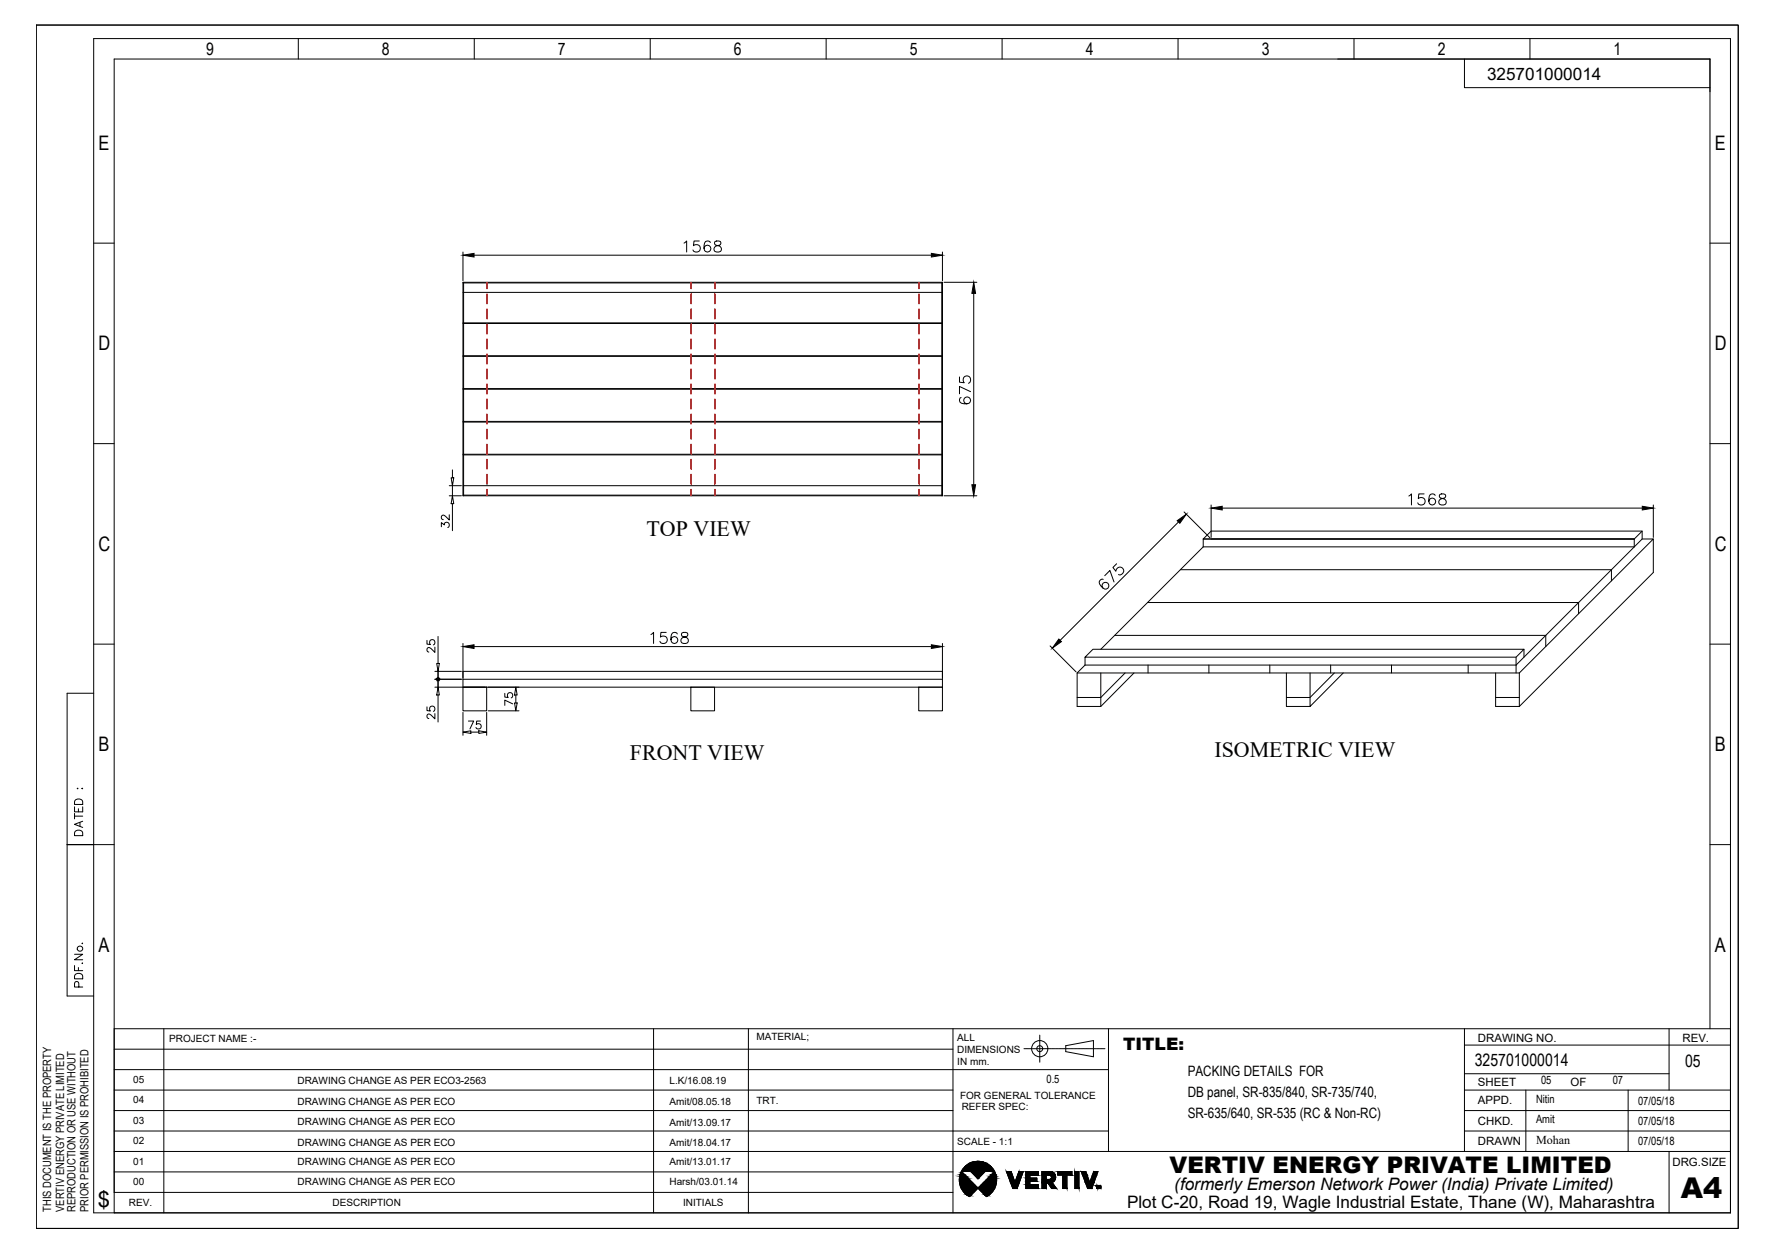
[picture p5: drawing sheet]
<svg xmlns="http://www.w3.org/2000/svg" width="841mm" height="594mm" viewBox="0 0 841 594" stroke-linecap="round" stroke-linejoin="round" font-family="sans-serif">
<!-- layer: 0 -->
<g fill="none" stroke="#000" stroke-width=".47">
<path d="M17 12h807v570h-807zM44 18h776v557h-776zM141 18v10M225 18v10M308 18v10M392 18v10M475 18v10M558 18v10M642 18v10M725 18v10M694 28v14h117M44 115h10"/>
<path d="M219 119v14M324 115l2-1v5M332 114h-3v3a1.8 1.8 0 0 1 3-1 1.8 1.8 0 0 1-1 3 1.8 1.8 0 0 1-2-1M337 115v-1a2.6 2.6 0 0 0-4 2 2.6 2.6 0 0 0 2 3 1.6 1.6 0 0 0 2-1 1.6 1.6 0 0 0-2-2 1.6 1.6 0 0 0-1 2M339 114v2l2 1 1 1a1.7 1.7 0 0 1-2 2 1.7 1.7 0 0 1-1-2v-1l3-1-1-2zM447 119v14M811 115h9M219 134h228v101h-228zM219 139h228M219 134h228M220 134v101M225 121h217"/>
<path d="M446 134v101M448 134h15M462 139v91M219 153h228M219 169h228M455 179v2h2a1.9 1.9 0 0 1 0-2 1.9 1.9 0 0 1 3 0 1.9 1.9 0 0 1-1 3M219 200h228M219 185h228M219 184h228M456 188l-1 1a1.7 1.7 0 0 0 1 2h3a1.6 1.6 0 0 0 1-2 1.6 1.6 0 0 0-3 0 1.6 1.6 0 0 0 1 2M460 186l-5-3v4M44 210h10"/>
<path d="M219 216h228M219 215h228M811 210h9M213 235h6M213 230h6M214 227h1l-1 3zM214 235l1 4h-1zM214 223v4M214 230v5M214 239v13M219 230h228M219 235h228"/>
<path d="M448 235h15M574 239v16M668 235l1-1v5M675 234h-2l-1 2a1.8 1.8 0 0 1 3 0 1.8 1.8 0 0 1 0 3 1.8 1.8 0 0 1-3-1M680 235v-1a1.7 1.7 0 0 0-2 1v4a1.6 1.6 0 0 0 2 0 1.6 1.6 0 0 0 0-3 1.8 1.8 0 0 0-3 2M683 234v2l2 1 1 1a1.7 1.7 0 0 1-2 1 1.7 1.7 0 0 1-2-1l3-3v-1zM784 239v16M209 250v-2l2 1a1.2 1.2 0 0 1 2-1 1.2 1.2 0 0 1-1 2M213 244v3l-3-3-1 2h1M559 247l-56 57M561 243l13 12M570 259l-48 49"/>
<path d="M579 241h200M779 252l-4 4h-205h205v3h-205M779 256v-4h-205l-4 4v3M784 256v15l-64 64M523 275h-1a1.7 1.7 0 0 0-1 2l3 2a1.6 1.6 0 0 0 2-1 1.8 1.8 0 0 0-3-2 1.6 1.6 0 0 0 0 3M524 273l2-3 2 6M529 267l-1 2 1 2a1.9 1.9 0 0 1 2-2 1.9 1.9 0 0 1 2 2 1.9 1.9 0 0 1-3 1M560 270h204v5M316 300h-3v2a1.8 1.8 0 0 1 3 0 1.8 1.8 0 0 1 0 3 1.8 1.8 0 0 1-3-1M544 286h204v5M44 305h10M202 304v1l2 1a1.3 1.3 0 0 1 0-2 1.3 1.3 0 0 1 2 0 1.3 1.3 0 0 1-1 2"/>
<path d="M206 307v2l-2-2-2 1 1 1M206 318h13M207 315h1v3zM208 318v8M208 302v13M219 318h228M219 305v21M225 307h217M309 301l1-1v5M321 301v-1a1.7 1.7 0 0 0-3 1v3a1.6 1.6 0 0 0 3 0 1.6 1.6 0 0 0-1-2 1.6 1.6 0 0 0-2 1M323 300v2h3v1a1.7 1.7 0 0 1-1 2 1.7 1.7 0 0 1-2-2l3-2v-1zM447 305v21h-241"/>
<path d="M498 306l12 13M511 319v16h11v-16M511 319h209M514 315h205l60-59h5l-64 63M514 312l4-4h204l-3 4h-205v3M514 315l-3 4M528 301h205v6M533 319l-11 12h-11M538 319l-16 16M544 315v4M573 315v4M602 315v4"/>
<path d="M610 319v16h11M621 319v16l16-16M631 315v4M633 319l-12 12h-11M660 315v4M696 315v4M709 319v16h11M719 312v7M720 319v16M722 308v4M811 305h9M44 329h-12v143h12"/>
<path d="M202 335v2h2a1.3 1.3 0 0 1 0-2 1.3 1.3 0 0 1 2 0 1.3 1.3 0 0 1-1 2M206 338v3l-2-2h-2l1 1v1M206 322h13M208 326v4h-1zM208 330v12M219 326h12v11h-12zM219 322h228M219 338v11M231 338v11M231 337h15M239 329v2h2a1.3 1.3 0 0 1 0-2 1.3 1.3 0 0 1 2 0 1.3 1.3 0 0 1-1 2M243 334l-4-2v2"/>
<path d="M244 333h1v4zM245 326v4h-1zM245 330v3M328 326h11v11h-11zM436 326h11v11h-11zM709 331h11M219 347l4-1v2zM222 342h3l-2 4M223 347h4M227 346l4 1-4 1zM228 342h-2v1a1.3 1.3 0 0 1 2 0 1.3 1.3 0 0 1 0 2 1.3 1.3 0 0 1-2 0M44 400h-12h12"/>
<path d="M44 400h10M811 400h9M54 488h766M54 497h398M78 488v87M310 488v87M355 488v87M452 488v87M485 497h39M493 491v13M505 496l13-3v8l-13-2zM526 488v58"/>
<path d="M694 488v58M694 495h126M791 488v29M811 488v-460h-757v547M54 517h398M54 507h472M694 509h97M694 517h126M723 517v29M772 517v29M54 536h472M54 527h398"/>
<path d="M694 536h126M694 527h126M54 546h766M54 556h398M458 553a9 9 0 0 1 13 1 9 9 0 0 1-3 13l-12-12h4l4 4 3-4h5l-12 12a9 9 0 0 1-2-14zM477 555l3 9h2l3-9M477 555h2M479 555l2 6 2-6M483 555h2M492 555v2h-4v2h4v1h-4v2h4v2M492 555h-6v9h6M496 557h2h-2v2h2h-2z"/>
<path d="M498 557a1.1 1.1 0 0 1 1 1 1.1 1.1 0 0 1-1 1M498 555a2.7 2.7 0 0 1 2 3 2.7 2.7 0 0 1-1 3l2 3h-2M498 555h-4v9M501 555h7v2h-2v7h-2v-7h-3zM510 555h2v9h-2zM513 555h2l2 6 2-6h2l-3 9h-2zM791 546v29M54 565h398M494 564h2M496 564v-3h1l2 3M516 564h2M519 562h2l-1 1z"/>
<path d="M521 562v1l1-1v1h-1zM521 563h.1M522 562h.1"/>
<circle cx="493" cy="497" r="4"/>
<circle cx="493" cy="497" r="1.4"/>
</g>
<g fill="#000" stroke="#000" stroke-width=".47">
<path d="M219 121l6-1v2zM442 120l5 1-5 1zM462 134v5h-1zM461 230h1v5zM558 247l4-3-3 4zM574 241l5-1v2zM779 240l5 1-5 1zM219 307l6-1v1zM442 306l5 1h-5zM502 303l1 1-4 3zM208 322v1zM207 322h1z"/>
<path d="M456 555h4zM456 555l1 1h-2zM460 555h7l-3 4zM467 555h5zM472 555v1h-1zM459 567h1zM467 567h1z"/>
<path d="M207 322h1zM207 322h1zM207 322h1z"/>
<path d="M207 322h1zM207 322h1zM207 322h1z"/>
<path d="M207 322h1zM208 322v1zM208 322v1z"/>
<path d="M207 322h1zM207 322h1zM207 322h1z"/>
<path d="M207 322h1zM207 322h1zM207 322h1z"/>
<path d="M455 556l2 1v-1zM455 556l2 1h-2z"/>
<path d="M455 557l3 1-1-1zM455 557l3 1h-3z"/>
<path d="M455 558l4 1-1-1zM455 558l4 1h-4z"/>
<path d="M455 559h5h-1zM455 559h5h-5z"/>
<path d="M455 559l6 1-1-1zM455 559l6 1h-6z"/>
<path d="M460 555h7zM460 555h7z"/>
<path d="M460 555l3 4h1zM463 559h1z"/>
<path d="M463 551h2zM462 551h3z"/>
<path d="M462 551h4zM462 551h4z"/>
<path d="M462 551h5zM461 551h6z"/>
<path d="M461 551h6zM460 551h7z"/>
<path d="M460 551l8 1zM459 552h9z"/>
<path d="M459 552h10h-1zM459 552h10z"/>
<path d="M459 552l10 1v-1zM458 553l1-1 10 1z"/>
<path d="M458 553h12h-1zM458 553h12h-13z"/>
<path d="M457 553l14 1-1-1zM457 553l14 1h-14z"/>
<path d="M457 554l14 1v-1zM457 554l14 1h-15z"/>
<path d="M456 555h16h-1zM456 555h16h-16z"/>
<path d="M471 556l1 1v-1zM470 557l1-1 1 1z"/>
<path d="M470 557l2 1v-1zM470 557l2 1h-3z"/>
<path d="M469 558l3 1v-1zM469 558l3 1h-4z"/>
<path d="M468 559h4zM468 559h4h-4z"/>
<path d="M468 559l4 1v-1zM468 559l4 1h-5z"/>
<path d="M477 555l4 6-2-6zM477 555l4 6h-2z"/>
<path d="M483 555v6l2-6zM483 555v6h-2z"/>
<path d="M486 557l2 2v-2zM486 557l2 2h-2z"/>
<path d="M486 559l6 1v-1zM486 559l6 1h-6z"/>
<path d="M486 555l6 2v-2zM486 555l6 2h-6z"/>
<path d="M494 557l2 2v-2zM494 557l2 2h-2z"/>
<path d="M494 555l5 1zM494 555l5 1z"/>
<path d="M494 556h5zM494 556h5z"/>
<path d="M494 556h5zM494 556h5z"/>
<path d="M494 556h6zM494 556h6z"/>
<path d="M494 556l6 1zM494 556l6 1z"/>
<path d="M494 560h6zM494 560h6z"/>
<path d="M494 557h6zM494 557h6z"/>
<path d="M494 559h6zM494 559l6 1z"/>
<path d="M494 559h6zM494 559h6z"/>
<path d="M498 557h2zM498 557h2z"/>
<path d="M498 559h2zM498 559h2z"/>
<path d="M498 557h2zM498 557h2z"/>
<path d="M498 559h2zM498 559h2z"/>
<path d="M498 557h2zM498 557h2z"/>
<path d="M498 557h2zM498 557h2z"/>
<path d="M498 559h2zM498 559h2z"/>
<path d="M498 559h2zM498 559h2z"/>
<path d="M498 557h2zM498 557h2z"/>
<path d="M498 557l2 1zM498 557l2 1zM498 558h2zM498 558h2z"/>
<path d="M498 559h2zM498 559h2z"/>
<path d="M498 558h2zM498 558h2z"/>
<path d="M498 559h2zM498 559h2z"/>
<path d="M498 558h2zM498 558h2z"/>
<path d="M498 558l2 1zM498 558l2 1z"/>
<path d="M498 559h2zM498 559h2z"/>
<path d="M499 558h1zM499 558h1z"/>
<path d="M499 558h1zM499 558h1z"/>
<path d="M499 558h1zM499 558h1z"/>
<path d="M504 557l2 7v-7zM504 557l2 7h-2z"/>
<path d="M501 555l7 2v-2zM501 555l7 2h-7z"/>
<path d="M510 555l2 9v-9zM510 555l2 9h-2z"/>
<path d="M513 555l2 2v-2zM513 555l2 2h-2z"/>
<path d="M513 557l4 4-2-4zM513 557l4 4h-2z"/>
<path d="M518 557l1 4 1-4zM518 557l1 4h-2z"/>
<path d="M519 555l1 2 1-2zM519 555l1 2h-2z"/>
<path d="M455 560l6 1v-1zM455 560l6 1h-6z"/>
<path d="M458 566l2 1 1-1zM458 566l2 1z"/>
<path d="M458 566h3zM458 566h3h-3z"/>
<path d="M455 561l7 1-1-1zM455 561l7 1h-7z"/>
<path d="M457 565l4 1 1-1zM457 565l4 1h-3z"/>
<path d="M455 562l8 1-1-1zM455 562l8 1h-8z"/>
<path d="M457 565h5zM457 565h5h-5z"/>
<path d="M455 563h9h-1zM455 563h9h-8z"/>
<path d="M456 564l6 1 1-1zM456 564l6 1h-5z"/>
<path d="M456 563h8zM456 563h8z"/>
<path d="M456 563l7 1 1-1zM456 563l7 1h-7z"/>
<path d="M467 566l1 1 1-1zM467 566l1 1z"/>
<path d="M466 566h3h1zM466 566h3h-2z"/>
<path d="M466 565l4 1v-1zM466 565l4 1h-4z"/>
<path d="M465 565h5h1zM465 565h5h-4z"/>
<path d="M464 564l7 1v-1zM464 564l7 1h-6z"/>
<path d="M464 563h8zM464 563h8z"/>
<path d="M464 563l7 1 1-1zM464 563l7 1h-7z"/>
<path d="M464 563h8zM464 563h8z"/>
<path d="M465 562l7 1v-1zM465 562l7 1h-8z"/>
<path d="M466 561l6 1v-1zM466 561l6 1h-7z"/>
<path d="M467 560l5 1v-1zM467 560l5 1h-6z"/>
<path d="M479 561l3 3 1-3zM479 561l3 3h-2z"/>
<path d="M486 560l2 2v-2zM486 560l2 2h-2z"/>
<path d="M486 562l6 2v-2zM486 562l6 2h-6z"/>
<path d="M494 561l2 3v-3zM494 561l2 3h-2z"/>
<path d="M494 561h5zM494 561h5z"/>
<path d="M497 561l4 3-2-3zM497 561l4 3h-2z"/>
<path d="M494 560h5zM494 560l5 1z"/>
<path d="M494 560h6zM494 560h5z"/>
<path d="M515 561l3 3 1-3zM515 561l3 3h-2z"/>
<path d="M520 562v1zM520 562v1z"/>
<path d="M519 562h2zM519 562h2z"/>
<path d="M521 562v1zM521 562v1z"/>
<path d="M522 562v1zM522 562v1h-1z"/>
</g>
<g fill="none" stroke="#f00" stroke-width=".47">
<path d="M231 134v3M231 139v5M328 134v3M328 139v5M339 134v3M339 139v5M436 134v3M436 139v5M231 146v5M231 154v4M328 146v5M328 154v4"/>
<path d="M339 146v5M339 154v4M436 146v5M436 154v4M231 161v4M231 168v5M231 175v5M328 161v4M328 168v5M328 175v5M339 161v4M339 168v5"/>
<path d="M339 175v5M436 161v4M436 168v5M436 175v5M231 182v5M231 189v5M231 196v5M328 182v5M328 189v5M328 196v5M339 182v5M339 189v5"/>
<path d="M339 196v5M436 182v5M436 189v5M436 196v5M231 203v5M231 211v4M231 218v4M328 203v5M328 211v4M328 218v4M339 203v5M339 211v4"/>
<path d="M339 218v4M436 203v5M436 211v4M436 218v4M231 225v5M231 232v3M328 225v5M328 232v3M339 225v5M339 232v3M436 225v5M436 232v3"/>
</g>
<text font-size="13.6" x="797" y="568">A4</text>
<text font-size="10.8" x="555" y="556">VERTIV ENERGY PRIVATE LIMITED</text>
<text font-size="10.5" x="46" y="572">$</text>
<g font-size="10.4">
<text x="307" y="254">TOP VIEW</text>
<text x="576" y="359">ISOMETRIC VIEW</text>
<text x="299" y="361">FRONT VIEW</text>
</g>
<g font-size="9.5">
<text x="47" y="71">E</text>
<text x="813" y="71">E</text>
<text x="47" y="166">D</text>
<text x="813" y="166">D</text>
<text x="47" y="261">C</text>
<text x="813" y="261">C</text>
<text x="47" y="356">B</text>
<text x="813" y="356">B</text>
<text x="47" y="451">A</text>
<text x="813" y="451">A</text>
</g>
<g font-size="8.1">
<text x="98" y="26">9</text>
<text x="181" y="26">8</text>
<text x="265" y="26">7</text>
<text x="348" y="26">6</text>
<text x="431" y="26">5</text>
<text x="515" y="26">4</text>
<text x="598" y="26">3</text>
<text x="682" y="26">2</text>
<text x="765" y="26">1</text>
<text x="705" y="38">325701000014</text>
<text x="532" y="498">TITLE:</text>
<text x="699" y="505">325701000014</text>
<text x="799" y="506">05</text>
<text x="557" y="564">(formerly Emerson Network Power (India) Private Limited)</text>
<text x="534" y="573">Plot C-20, Road 19, Wagle Industrial Estate, Thane (W), Maharashtra</text>
</g>
<g font-size="7.5">
<text x="41" y="398" transform="rotate(-90 41 398)">DATED :</text>
<text x="41" y="469" transform="rotate(-90 41 469)">PDF.No.</text>
</g>
<g font-size="6.8">
<text x="563" y="510">PACKING DETAILS FOR</text>
<text x="563" y="520">DB panel, SR-835/840, SR-735/740,</text>
<text x="563" y="530">SR-635/640, SR-535 (RC &amp; Non-RC)</text>
</g>
<text font-size="5.7" x="728" y="542">Mohan</text>
<g font-size="5.4">
<text x="701" y="494">DRAWING NO.</text>
<text x="798" y="494">REV.</text>
<text x="496" y="514">0.5</text>
<text x="701" y="515">SHEET</text>
<text x="731" y="514">05</text>
<text x="745" y="515">OF</text>
<text x="765" y="514">07</text>
<text x="701" y="524">APPD.</text>
<text x="728" y="523">Nitin</text>
<text x="777" y="524">07/05/18</text>
<text x="701" y="533">CHKD.</text>
<text x="728" y="533">Amit</text>
<text x="777" y="533">07/05/18</text>
<text x="701" y="543">DRAWN</text>
<text x="777" y="543">07/05/18</text>
<text x="793" y="553">DRG.SIZE</text>
<text x="24" y="575" transform="rotate(-90 24 575)">THIS DOCUMENT IS THE PROPERTY</text>
<text x="30" y="575" transform="rotate(-90 30 575)">VERTIV ENERGY PRIVATE LIMITED</text>
<text x="36" y="575" transform="rotate(-90 36 575)">REPRODUCTION OR USE WITHOUT</text>
<text x="42" y="575" transform="rotate(-90 42 575)">PRIOR PERMISSION IS PROHIBITED</text>
</g>
<g font-size="4.7">
<text x="80" y="494">PROJECT NAME :-</text>
<text x="359" y="493">MATERIAL;</text>
<text x="454" y="493">ALL</text>
<text x="454" y="499">DIMENSIONS</text>
<text x="454" y="505">IN mm.</text>
<text x="63" y="513">05</text>
<text x="141" y="514">DRAWING CHANGE AS PER ECO3-2563</text>
<text x="317" y="514">L.K/16.08.19</text>
<text x="455" y="521">FOR GENERAL TOLERANCE</text>
<text x="63" y="523">04</text>
<text x="141" y="524">DRAWING CHANGE AS PER ECO</text>
<text x="317" y="524">Amit/08.05.18</text>
<text x="359" y="523">TRT.</text>
<text x="456" y="526">REFER SPEC:</text>
<text x="63" y="533">03</text>
<text x="141" y="534">DRAWING CHANGE AS PER ECO</text>
<text x="317" y="534">Amit/13.09.17</text>
<text x="63" y="542">02</text>
<text x="141" y="543">DRAWING CHANGE AS PER ECO</text>
<text x="317" y="543">Amit/18.04.17</text>
<text x="454" y="543">SCALE - 1:1</text>
<text x="63" y="552">01</text>
<text x="141" y="552">DRAWING CHANGE AS PER ECO</text>
<text x="317" y="552">Amit/13.01.17</text>
<text x="63" y="562">00</text>
<text x="141" y="562">DRAWING CHANGE AS PER ECO</text>
<text x="317" y="562">Harsh/03.01.14</text>
<text x="61" y="572">REV.</text>
<text x="158" y="572">DESCRIPTION</text>
<text x="324" y="572">INITIALS</text>
</g>
</svg>
